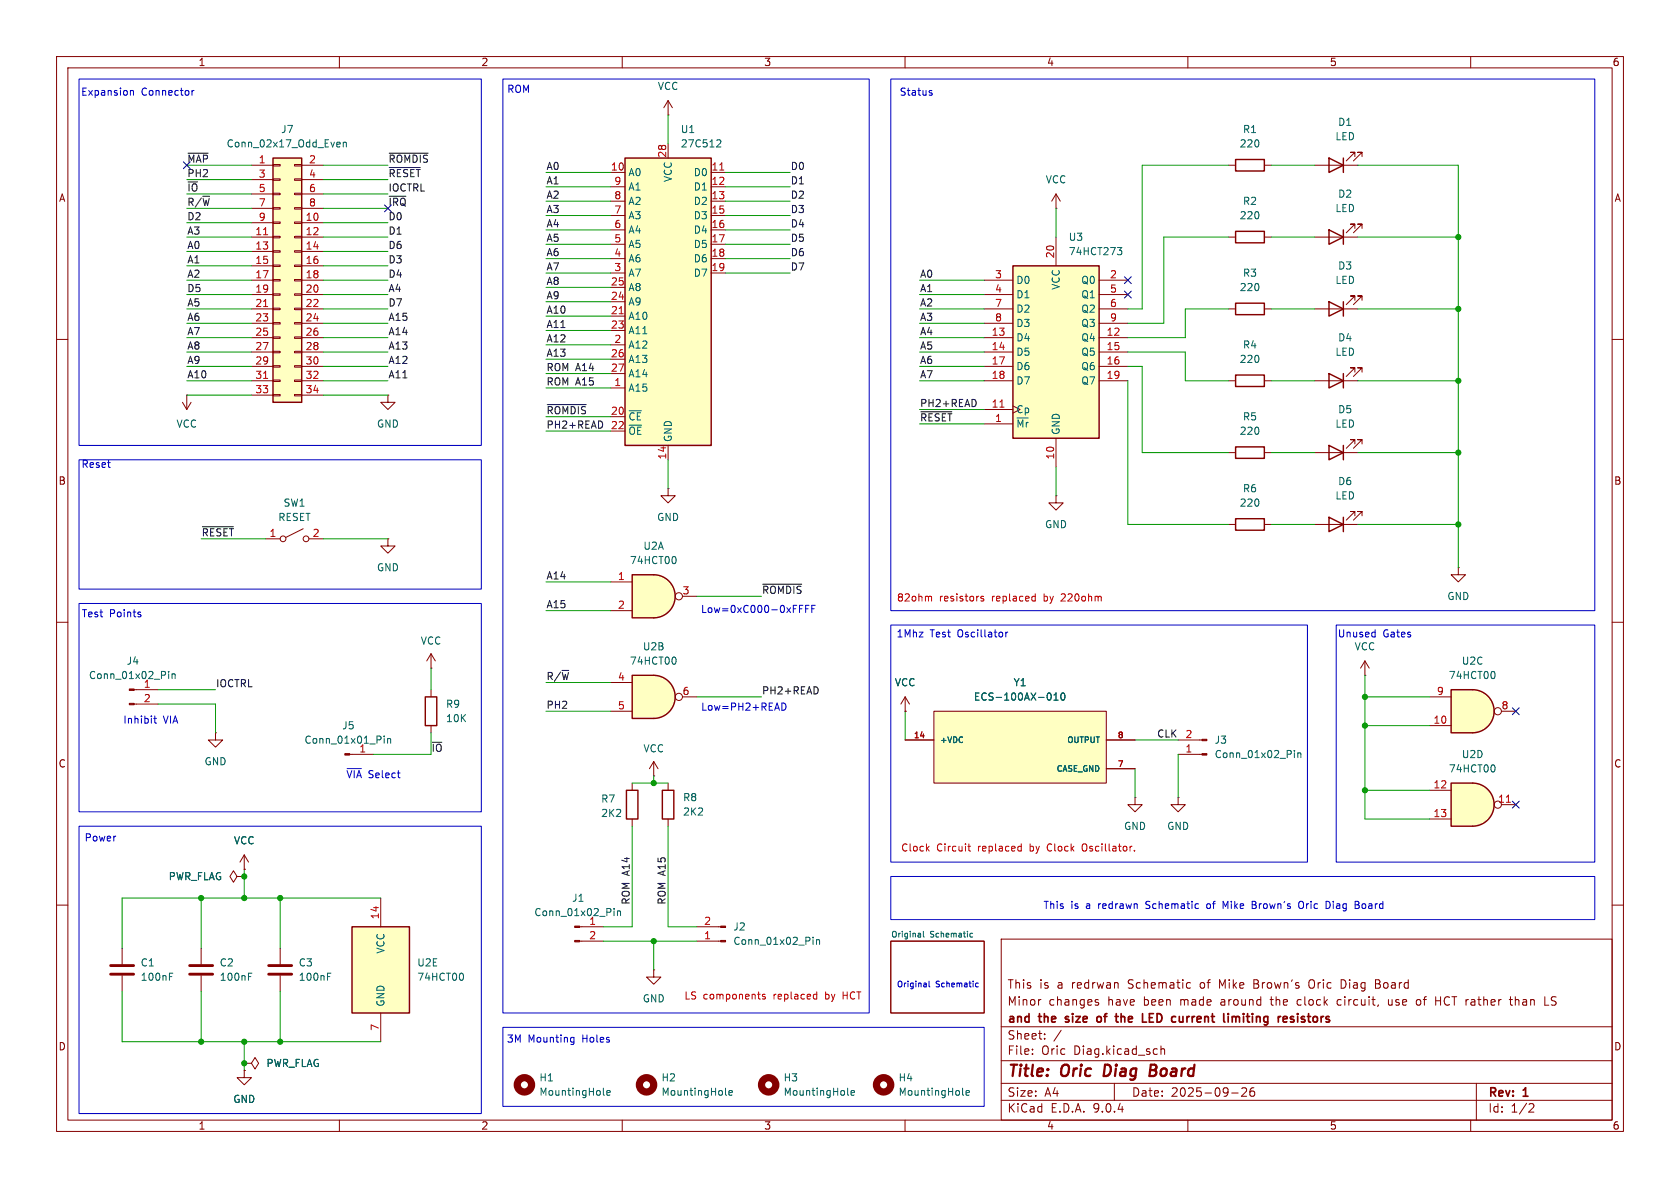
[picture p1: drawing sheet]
<svg xmlns="http://www.w3.org/2000/svg" width="297mm" height="210mm" viewBox="0 0 297 210" stroke-linecap="round" stroke-linejoin="round" font-family="sans-serif">
<g fill="none" stroke="#840000" stroke-width=".18">
<path d="M10 10h277v190h-277zM12 12h273v186h-273zM60 10v2M110 10v2M160 10v2M210 10v2M260 10v2M217.2 41.9h1.2M223.5 41.9h1.3M10 60h2M285 60h2M217.2 92.7h1.2"/>
<path d="M217.2 80h1.2M223.5 92.7h1.3M223.5 80h1.3M10 110h2M76.2 118.1h.1M76.2 115.6l-.8 1.2M76.2 115.6l.8 1.2M76.2 115.6v2.5M241.3 119.4h.1M241.3 116.8l-.8 1.3M241.3 116.8l.8 1.3M241.3 116.8v2.6"/>
<path d="M285 110h2M160 125.7h.1M160 123.2l-.7 1.3M160 123.2l.8 1.3M160 123.2v2.5M200.7 141v1.2h1.2l-1.2 1.3-1.3-1.3h1.3M200.7 141h.1M10 160h2M115.6 171.5v1.2h1.2l-1.2 1.3-1.3-1.3h1.3M115.6 171.5h.1M157.5 166.4h16.5v12.7h-16.5zM177 166h108v32h-108z"/>
<path d="M183.9 176.7h.1M193.8 176.7l.4 .1M193.8 177.2l.4 .1v.2l-.2 .2h-.3M210 173.7l.5 .1M210.5 174.6l-.5 .1M221.7 173.9h.5M222.2 173.2h-.5v1.5h.5M229.4 176.8v.8M231.7 173.2l-.1 .1a.96 .96 0 0 0 .1 1.4M236.7 176.7l-.3 .3v.4l.3 .3M237.7 173.3l-.6-.1v1.5l.6-.1M243.2 173.9h.5"/>
<path d="M243.7 173.9l.2 .1M243.8 173.3l-.6-.1v1.5h.5M243.8 173.8l-.1 .1M245.5 176.7v.8v.1l.4 .1M250.4 177.4l.3 .3 .3-.1M251 176.8l-.3-.1-.3 .3M253.8 176.9h.9M266.8 176.7h.6M267 176.2v1.3l.4 .2M267.9 176.2v1.5M268 176.8h-.1M273.1 177.7h.7"/>
<path d="M274.2 177.6l.3 .1M274.3 176.3v.5M285 160h2M60 198v2M110 198v2M160 198v2M177 194.5h108M177 191.5h108M177 187.5h108M177 181.5h108M182.5 186.3v.1M182.5 185.5v.1"/>
<path d="M184.7 183.6v.1M184.7 182.8v.1M187.6 182.1l-1.3 2M197 191.5v3M205.2 184.9v1.5M205.2 185.5l.3-.1 .3 .1 .1 .9M210 198v2M217.7 193.2h1.2M219.5 192.4l.6-.1 .2 .1 .1 .3-.9 1.1h.9M221.7 192.3a.59 .59 0 0 0-.7 .6v.6l.1 .2 .4 .1 .2-.1 .1-.5-.1-.3h-.5l-.2 .3M260 198v2M261 191.5v6.5"/>
<path d="M270.5 195.1l.5 .1 .2 .3-1 1.1h1"/>
</g>
<path d="M195.4 188.2l-.3 2h.5M203.3 189.2h.7M204 189.2l.3 .1M204.1 188.2h-.6l-.3 2 1-.1M204.2 189.1l-.2 .1" fill="none" stroke="#840000" stroke-width=".4"/>
<g fill="none" stroke="#840000" stroke-width=".3">
<path d="M188.4 179.8v.3M194.6 179.8l-.4-.1-.3 .3v.4l.2 .2 .3 .1 .2-.2M198.2 179.2v1.5M198.6 179.7l-.4 .1M203.2 179.9h.5M203.9 179.2h-.7v1.5h.7M218.1 179.7l.3 .1 .1 .1M218.5 179.9l.2-.2 .4 .1v.9M218.5 179.9v.8M228.7 179.8l-.4-.1-.2 .2 .1 .2 .5 .2v.3h-.6M229.4 179.2v.1M229.4 179.7v1"/>
<path d="M188.3 180.6l.2 .1"/>
</g>
<path d="M162.7 165l.1 .7M162.8 165.6l-.1 .1M162.8 165.2l-.1 .1M163.2 164.6v.9l.2 .2M171.5 165.6h.4M171.9 165l-.4 .1" fill="none" stroke="#006464" stroke-width=".18"/>
<path d="M218.4 40.9h5.1v2h-5.1zM218.4 79h5.1v2h-5.1zM218.4 91.7h5.1v2h-5.1z" fill="none" stroke="#840000" stroke-width=".25"/>
<path d="M260.3 121.9a3.8 3.8 0 0 1 3.8 3.8 3.8 3.8 0 0 1-3.8 3.8z" fill="#ffffc2" stroke="#ffffc2" stroke-width=".18"/>
<path d="M256.5 121.9h3.8v7.6h-3.8z" fill="#ffffc2"/>
<path d="M218.4 28.2h5.1v2h-5.1zM234.9 53.3l2.6 1.3-2.6 1.3zM234.9 40.6l2.6 1.3-2.6 1.3zM237.5 40.6v2.6M237.5 53.3v2.6M218.4 66.3h5.1v2h-5.1zM234.9 66l2.6 1.3-2.6 1.3zM237.5 66v2.6M110.7 139.7h2.1v5.1h-2.1zM117.1 139.7h2v5.1h-2zM256.5 121.9h3.8a3.8 3.8 0 0 1 3.8 3.8 3.8 3.8 0 0 1-3.8 3.8h-3.8z" fill="none" stroke="#840000" stroke-width=".25"/>
<g fill="none" stroke="#840000" stroke-width=".18">
<path d="M217.2 29.2h1.2M223.5 29.2h1.3M232.4 54.6h7.6M232.4 41.9h7.6M239.5 53.1v-.8h-.7h.7l-1.5 1.5M239.5 40.4v-.8h-.7h.7l-1.5 1.5M240.8 53.1v-.8h-.8h.8l-1.5 1.5M240.8 40.4v-.8h-.8h.8l-1.5 1.5M217.2 67.3h1.2M223.5 67.3h1.3M232.4 67.3h7.6M239.5 65.8v-.8h-.7h.7l-1.5 1.5"/>
<path d="M240.8 65.8v-.8h-.8h.8l-1.5 1.5M111.8 138.4v1.3M115.6 137.2h.1M115.6 134.6l-.8 1.3M115.6 134.6l.7 1.3M115.6 134.6v2.6M118.1 138.4v1.3M252.7 123.2h3.8M252.7 128.3h3.8M265.4 125.7h2.6M111.8 144.8v1.3M118.1 144.8v1.3"/>
<circle cx="264.8" cy="125.7" r=".63"/>
</g>
<path d="M264.1 118.8l.2 .4-.2 .7" fill="none" stroke="#006464" stroke-width=".18"/>
<path d="M260.3 138.4a3.8 3.8 0 0 1 3.8 3.8 3.8 3.8 0 0 1-3.8 3.9z" fill="#ffffc2" stroke="#ffffc2" stroke-width=".18"/>
<path d="M256.5 138.4h3.8v7.7h-3.8z" fill="#ffffc2"/>
<path d="M234.9 27.9l2.6 1.3-2.6 1.3zM237.5 27.9v2.6M256.5 138.4h3.8a3.8 3.8 0 0 1 3.8 3.8 3.8 3.8 0 0 1-3.8 3.9h-3.8z" fill="none" stroke="#840000" stroke-width=".25"/>
<g fill="none" stroke="#840000" stroke-width=".18">
<path d="M186.7 36.8h.1M186.7 34.3l-.8 1.3M186.7 34.3l.8 1.3M186.7 34.3v2.5M232.4 29.2h7.6M239.5 27.7v-.8h-.7h.7l-1.5 1.5M240.8 27.7v-.8h-.8h.8l-1.5 1.5M252.7 139.7h3.8M252.7 144.8h3.8M265.4 142.2h2.6M102.5 163.8h4.2M102.5 166.4h4.2"/>
<circle cx="264.8" cy="142.2" r=".63"/>
</g>
<path d="M266.3 141.8h.7" fill="none" stroke="#a90000" stroke-width=".18"/>
<path d="M264.1 135.3l.2 .4-.2 .7M108.6 160.6v.1M108.6 161v.9M109.2 161v.9M109.2 161.1l.1-.1 .3 .1 .1 .8" fill="none" stroke="#006464" stroke-width=".18"/>
<g fill="#840000" stroke="#840000" stroke-width=".18">
<path d="M101.6 163.7h.9v.3h-.9z"/>
<path d="M101.6 166.2h.9v.3h-.9z"/>
</g>
<path d="M179.1 47h15.2v30.5h-15.2z" fill="#ffffc2"/>
<path d="M179.1 47h15.2v30.5h-15.2zM234.9 78.7l2.6 1.3-2.6 1.3zM237.5 78.7v2.6" fill="none" stroke="#840000" stroke-width=".25"/>
<g fill="none" stroke="#840000" stroke-width=".18">
<path d="M174 49.5h5.1M174 52.1h5.1M174 54.6h5.1M174 57.2h5.1M174 59.7h5.1M186.7 41.9v5.1M194.3 49.5h5.1M194.3 52.1h5.1M194.3 54.6h5.1M194.3 57.2h5.1M194.3 59.7h5.1M174 62.2h5.1"/>
<path d="M174 64.8h5.1M174 67.3h5.1M174 72.4h5.1M174 74.9h5.1M186.7 77.5v5.1M194.3 62.2h5.1M194.3 64.8h5.1M194.3 67.3h5.1M239.5 78.5v-.8h-.7h.7l-1.5 1.5M240.8 78.5v-.8h-.8h.8l-1.5 1.5M186.7 87.6v1.3h1.3l-1.3 1.3-1.3-1.3h1.3M186.7 87.6h.1"/>
<path d="M232.4 80h7.6M257.8 100.3v1.3h1.3l-1.3 1.3-1.3-1.3h1.3M257.8 100.3h.1"/>
</g>
<path d="M176.8 72h.7" fill="none" stroke="#a90000" stroke-width=".18"/>
<path d="M197.5 43.8h.8l-.4 .4 .4 .2v.4l-.2 .2h-.4M128.3 193.4l.1 .2M128.9 193.2l.6-.1-.1-.3h-.4l-.1 .2v.6h.5M149.8 193.4l.2 .2M150.5 193.2l.6-.1-.1-.3h-.4l-.1 .2v.6h.5" fill="none" stroke="#006464" stroke-width=".18"/>
<g fill="none" stroke="#840000" stroke-width="1.3">
<circle cx="114.3" cy="191.8" r="1.27"/>
<circle cx="135.9" cy="191.8" r="1.27"/>
</g>
<path d="M115.6 119.4a3.8 3.8 0 0 1 3.8 3.8 3.8 3.8 0 0 1-3.8 3.8z" fill="#ffffc2" stroke="#ffffc2" stroke-width=".18"/>
<path d="M111.8 119.4h3.8v7.6h-3.8z" fill="#ffffc2"/>
<path d="M234.9 91.4l2.6 1.3-2.6 1.3zM237.5 91.4v2.6M111.8 119.4h3.8a3.8 3.8 0 0 1 3.8 3.8 3.8 3.8 0 0 1-3.8 3.8h-3.8z" fill="none" stroke="#840000" stroke-width=".25"/>
<g fill="none" stroke="#840000" stroke-width=".18">
<path d="M232.4 92.7h7.6M239.5 91.2v-.8h-.7h.7l-1.5 1.5M240.8 91.2v-.8h-.8h.8l-1.5 1.5M107.9 120.7h3.9M107.9 125.7h3.9M120.6 123.2h2.6"/>
<circle cx="120" cy="123.2" r=".63"/>
</g>
<path d="M119.3 116.2l.2 .4-.2 .8M106.7 193.4l.2 .2M107.3 193.2l.6-.1-.1-.3h-.3l-.2 .2v.6h.5M170.2 193.4l.2 .2M170.8 193.2l.6-.1-.1-.3h-.3l-.2 .2v.6h.5" fill="none" stroke="#006464" stroke-width=".18"/>
<g fill="none" stroke="#840000" stroke-width="1.3">
<circle cx="92.7" cy="191.8" r="1.27"/>
<circle cx="156.2" cy="191.8" r="1.27"/>
</g>
<path d="M115.6 101.6a3.8 3.8 0 0 1 3.8 3.8 3.8 3.8 0 0 1-3.8 3.8z" fill="#ffffc2" stroke="#ffffc2" stroke-width=".18"/>
<path d="M111.8 101.6h3.8v7.6h-3.8z" fill="#ffffc2"/>
<path d="M111.8 101.6h3.8a3.8 3.8 0 0 1 3.8 3.8 3.8 3.8 0 0 1-3.8 3.8h-3.8z" fill="none" stroke="#840000" stroke-width=".25"/>
<g fill="none" stroke="#840000" stroke-width=".18">
<path d="M107.9 102.9h3.9M107.9 108h3.9M120.6 105.4h2.6M208.3 133.4h4.2M208.3 130.8h4.2M208.3 141v1.2h1.2l-1.2 1.3-1.3-1.3h1.3M208.3 141h.1"/>
<circle cx="120" cy="105.4" r=".63"/>
</g>
<path d="M119.3 98.4l.2 .5-.2 .7M228.8 132.7v.1M228.8 133.1v.8M229.4 133.1v.8M229.4 133.2l.2-.1h.3l.1 .8" fill="none" stroke="#006464" stroke-width=".18"/>
<g fill="#840000" stroke="#840000" stroke-width=".18">
<path d="M212.5 133.2h.9v.3h-.9z"/>
<path d="M212.5 130.7h.9v.2h-.9z"/>
</g>
<path d="M165.1 125.7h30.5v12.7h-30.5z" fill="#ffffc2"/>
<g fill="none" stroke="#840000" stroke-width=".18">
<path d="M217.2 54.6h1.2M223.5 54.6h1.3M32.3 71.1l.7 1.3M33 69.9h.1M33 69.9v2.5M33.8 71.1l-.8 1.3M68.6 69.9v1.2h1.2l-1.2 1.3-1.3-1.3h1.3M68.6 69.9h.1M160 130.8h5.1M165.1 125.7h30.5v12.7h-30.5zM195.6 130.8h5.1M195.6 135.9h5.1"/>
<path d="M123.2 166.4h4.2M123.2 163.8h4.2"/>
</g>
<path d="M185.7 122.6l.1 .4-.1 .7M186.3 123.8h.8M186.3 122.9l.4-.4v1.3M187.7 122.6l.1-.1a.68 .68 0 0 1 .5 .6 .68 .68 0 0 1-.5 .7l-.1-.2-.2-.3zM143.7 165.7v.1M143.7 166.1v.8M144.3 166.1v.8M144.3 166.2l.2-.1 .3 .1 .1 .7" fill="none" stroke="#006464" stroke-width=".18"/>
<g fill="#840000" stroke="#840000" stroke-width=".18">
<path d="M127.4 166.2h.9v.3h-.9z"/>
<path d="M127.4 163.7h.9v.3h-.9z"/>
</g>
<path d="M218.4 53.6h5.1v2h-5.1z" fill="none" stroke="#840000" stroke-width=".25"/>
<path d="M48.3 27.9h5v43.2h-5z" fill="#ffffc2"/>
<path d="M48.3 27.9h5v43.2h-5z" fill="none" stroke="#840000" stroke-width=".25"/>
<g fill="none" stroke="#840000" stroke-width=".18">
<path d="M44.4 29.2h3.9M44.4 31.8h3.9M44.4 34.3h3.9M44.4 36.8h3.9M44.4 39.4h3.9M48.3 29.1h1.2v.2h-1.2zM48.3 31.6h1.2v.3h-1.2zM48.3 34.2h1.2v.2h-1.2zM48.3 36.7h1.2v.3h-1.2zM48.3 39.2h1.2v.3h-1.2zM52.1 29.1h1.2v.2h-1.2zM52.1 31.6h1.2v.3h-1.2z"/>
<path d="M52.1 34.2h1.2v.2h-1.2zM52.1 36.7h1.2v.3h-1.2zM52.1 39.2h1.2v.3h-1.2zM53.3 29.2h3.8M53.3 31.8h3.8M53.3 34.3h3.8M53.3 36.8h3.8M53.3 39.4h3.8M44.4 41.9h3.9M44.4 44.5h3.9M44.4 47h3.9M44.4 49.5h3.9"/>
<path d="M44.4 52.1h3.9M44.4 54.6h3.9M44.4 57.2h3.9M44.4 59.7h3.9M48.3 41.8h1.2v.2h-1.2zM48.3 44.3h1.2v.3h-1.2zM48.3 46.9h1.2v.2h-1.2zM48.3 49.4h1.2v.3h-1.2zM48.3 51.9h1.2v.3h-1.2zM48.3 54.5h1.2v.2h-1.2zM48.3 57h1.2v.3h-1.2zM48.3 59.6h1.2v.2h-1.2z"/>
<path d="M52.1 41.8h1.2v.2h-1.2zM52.1 44.3h1.2v.3h-1.2zM52.1 46.9h1.2v.2h-1.2zM52.1 49.4h1.2v.3h-1.2zM52.1 51.9h1.2v.3h-1.2zM52.1 54.5h1.2v.2h-1.2zM52.1 57h1.2v.3h-1.2zM52.1 59.6h1.2v.2h-1.2zM53.3 41.9h3.8M53.3 44.5h3.8M53.3 47h3.8M53.3 49.5h3.8"/>
<path d="M53.3 52.1h3.8M53.3 54.6h3.8M53.3 57.2h3.8M53.3 59.7h3.8M44.4 62.2h3.9M44.4 64.8h3.9M44.4 67.3h3.9M44.4 69.9h3.9M48.3 62.1h1.2v.3h-1.2zM48.3 64.6h1.2v.3h-1.2zM48.3 67.2h1.2v.2h-1.2zM48.3 69.7h1.2v.3h-1.2z"/>
<path d="M52.1 62.1h1.2v.3h-1.2zM52.1 64.6h1.2v.3h-1.2zM52.1 67.2h1.2v.2h-1.2zM52.1 69.7h1.2v.3h-1.2zM53.3 62.2h3.8M53.3 64.8h3.8M53.3 67.3h3.8M53.3 69.9h3.8M43.2 188h1.2l.7-1.1 .6 1.1-.6 1-.7-1M43.2 188h.1"/>
</g>
<path d="M46.6 41.5h.7M46.6 54.2h.7M46.6 66.9h.7" fill="none" stroke="#a90000" stroke-width=".18"/>
<path d="M59.7 25.1l.4 .1v.2l-.6 .2M60.1 25.9l-.4 .1M60.7 25.3l.2-.2 .3 .1v.8M60.7 25.1v.9" fill="none" stroke="#006464" stroke-width=".18"/>
<path d="M62.2 163.8h10.2v15.3h-10.2z" fill="#ffffc2"/>
<path d="M62.2 163.8h10.2v15.3h-10.2z" fill="none" stroke="#840000" stroke-width=".25"/>
<g fill="none" stroke="#840000" stroke-width=".18">
<path d="M41.9 154.9l-.6-1-.7 1 .7 1.1 .6-1.1h1.3M43.2 154.9h.1M43.2 153.7h.1M43.2 151.1l-.8 1.3M43.2 151.1l.7 1.3M43.2 151.1v2.6M67.3 158.8v5M21.6 167.6v2.8M21.6 172.5v2.8M35.6 167.6v2.8M35.6 172.5v2.8M49.5 167.6v2.8"/>
<path d="M49.5 172.5v2.8M67.3 179.1v5.1M43.2 189.2v1.3h1.2l-1.2 1.3-1.3-1.3h1.3M43.2 189.2h.1"/>
</g>
<path d="M30 172.6h.4M30 172h.6M43.9 172.6h.4M43.9 172h.6M57.9 172.6h.4M57.9 172h.6M81.8 172.1l.1 .4-.1 .7" fill="none" stroke="#006464" stroke-width=".18"/>
<path d="M19.6 170.7h4M19.6 172.2h4M33.5 170.7h4.1M33.5 172.2h4.1M47.5 170.7h4.1M47.5 172.2h4.1" fill="none" stroke="#840000" stroke-width=".51"/>
<path d="M110.5 27.9h15.2v50.8h-15.2z" fill="#ffffc2"/>
<path d="M110.5 27.9h15.2v50.8h-15.2zM75.2 123.2h2v5.1h-2z" fill="none" stroke="#840000" stroke-width=".25"/>
<g fill="none" stroke="#840000" stroke-width=".18">
<path d="M118.1 17.8v2.5M118.1 17.8l-.8 1.3M118.1 17.8l.8 1.3M107.9 30.5h2.6M107.9 33h2.6M107.9 35.6h2.6M107.9 38.1h2.6M118.1 20.3h.1M118.1 25.4v2.5M125.7 30.5h2.6M125.7 33h2.6M125.7 35.6h2.6"/>
<path d="M125.7 38.1h2.6M107.9 40.6h2.6M107.9 43.2h2.6M107.9 45.7h2.6M107.9 48.3h2.6M107.9 50.8h2.6M107.9 53.3h2.6M107.9 55.9h2.6M107.9 58.4h2.6M125.7 40.6h2.6M125.7 43.2h2.6M125.7 45.7h2.6"/>
<path d="M125.7 48.3h2.6M107.9 61h2.6M107.9 63.5h2.6M107.9 66h2.6M107.9 68.6h2.6M107.9 73.7h2.6M107.9 76.2h2.6M118.1 78.7v2.6M47 95.3h2.5M53.6 93.5l-3.1 1.5M54.6 95.3h2.5M68.6 95.3v1.2h1.2l-1.2 1.3-1.3-1.3h1.3"/>
<path d="M68.6 95.3h.1M118.1 86.4v1.2h1.3l-1.3 1.3-1.3-1.3h1.3M118.1 86.4h.1M23.7 121.9h4.2M23.7 124.5h4.2M38.1 129.5v1.3h1.3l-1.3 1.3-1.3-1.3h1.3M38.1 129.5h.1M61.8 133.4h4.2M76.2 121.9v1.3M76.2 128.3v1.2M160 125.7h.1M160 130.8h5.1"/>
<path d="M195.6 130.8h5.1M195.6 135.9h5.1M43.2 154.9h.1M43.2 153.7h.1M43.2 188h.1M43.2 189.2h.1"/>
<circle cx="50" cy="95.3" r=".51"/>
<circle cx="54.1" cy="95.3" r=".51"/>
</g>
<path d="M127.2 30.1h.8M109.5 55.5h.7" fill="none" stroke="#a90000" stroke-width=".18"/>
<g fill="none" stroke="#006464" stroke-width=".18">
<path d="M126.9 24.7l.4 .1 .1 .3-.7 .9h.7M29.8 118.7v.1M29.8 119.1v.9M30.4 119.1v.9M30.4 119.2l.2-.1 .3 .1 .1 .8M67.9 130.1v.1M67.9 130.5v.9M68.5 130.5v.9M68.5 130.7l.2-.2 .3 .1 .1 .8M185.7 122.6l.1 .4-.1 .7M186.3 123.8h.8M186.3 122.9l.4-.4v1.3"/>
<path d="M187.7 122.6l.1-.1a.68 .68 0 0 1 .5 .6 .68 .68 0 0 1-.5 .7l-.1-.2-.2-.3z"/>
</g>
<g fill="#840000" stroke="#840000" stroke-width=".18">
<path d="M61 133.2h.8v.3h-.8z"/>
<path d="M22.9 121.8h.8v.2h-.8z"/>
<path d="M22.9 124.3h.8v.3h-.8z"/>
</g>
<path d="M33.2 27.1h3.6M68.8 27.1h6.9M68.8 34.7h3M68.8 29.6h5.5M96.7 71.5h6.9M106.4 74.6l.1 .4-.1 .5M162.8 72.8h5.5M172.5 70.8l.1 .4-.1 .5M35.8 93.1h5.5M134.8 103.3h6.9M144.5 121.6l.1 .4-.1 .5" fill="none" stroke="#0f0f0f" stroke-width=".18"/>
<g fill="none" stroke="#009600" stroke-width=".18">
<path d="M33 29.2h11.4M33 36.8h11.4M33 39.4h11.4M33 34.3h11.4M33 31.8h11.4M57.1 29.2h11.5M57.1 36.8h11.5M57.1 39.4h11.5M57.1 34.3h11.5M57.1 31.8h11.5M96.5 30.5h11.4M96.5 38.1h11.4"/>
<path d="M96.5 35.6h11.4M96.5 33h11.4M118.1 20.3v5.1M128.3 30.5h11.4M128.3 38.1h11.4M128.3 35.6h11.4M128.3 33h11.4M186.7 36.8v5.1M217.2 29.2h-15.3v25.4h-2.5M224.8 29.2h7.6M240 29.2h17.8v71.1M33 41.9h11.4"/>
<path d="M33 54.6h11.4M33 44.5h11.4M33 52.1h11.4M33 47h11.4M33 59.7h11.4M33 57.2h11.4M33 49.5h11.4M57.1 41.9h11.5M57.1 54.6h11.5M57.1 44.5h11.5M57.1 52.1h11.5M57.1 47h11.5"/>
<path d="M57.1 59.7h11.5M57.1 57.2h11.5M57.1 49.5h11.5M96.5 53.3h11.4M96.5 55.9h11.4M96.5 48.3h11.4M96.5 45.7h11.4M96.5 40.6h11.4M96.5 50.8h11.4M96.5 43.2h11.4M96.5 58.4h11.4M128.3 48.3h11.4"/>
<path d="M128.3 45.7h11.4M128.3 40.6h11.4M128.3 43.2h11.4M162.6 54.6h11.4M162.6 52.1h11.4M162.6 59.7h11.4M162.6 57.2h11.4M162.6 49.5h11.4M217.2 54.6h-7.7v5.1h-10.1M217.2 41.9h-11.5v15.3h-6.3M224.8 41.9h7.6M224.8 54.6h7.6"/>
<path d="M240 41.9h17.8M240 54.6h17.8M33 62.2h11.4M33 67.3h11.4M33 69.9h11.4M33 64.8h11.4M57.1 62.2h11.5M57.1 67.3h11.5M57.1 69.9h11.5M57.1 64.8h11.5M96.5 63.5h11.4M96.5 61h11.4"/>
<path d="M96.5 73.7h11.4M96.5 76.2h11.4M96.5 66h11.4M96.5 68.6h11.4M162.6 62.2h11.4M162.6 72.4h11.4M162.6 67.3h11.4M162.6 74.9h11.4M162.6 64.8h11.4M199.4 62.2h10.1v5.1h7.7M199.4 67.3v25.4h17.8M199.4 64.8h2.5v15.2h15.3"/>
<path d="M224.8 67.3h7.6M240 67.3h17.8M35.6 95.3h11.4M57.1 95.3h11.5M118.1 81.3v5.1M186.7 82.6v5M224.8 92.7h7.6M224.8 80h7.6M240 92.7h17.8M240 80h17.8M76.2 118.1v3.8M96.5 108h11.4"/>
<path d="M96.5 102.9h11.4M123.2 105.4h11.4M241.3 119.4v25.4h11.4M27.9 121.9h10.2M27.9 124.5h10.2v5M76.2 129.5v3.9h-10.2M96.5 120.7h11.4M96.5 125.7h11.4M111.8 138.4h6.3M115.6 137.2v1.2M123.2 123.2h11.4M160 125.7v5.1"/>
<path d="M200.7 135.9v5.1M200.7 130.8h7.6M208.3 133.4v7.6M241.3 123.2h11.4M241.3 128.3h11.4M241.3 139.7h11.4M35.6 158.8v8.8M43.2 153.7v5.1M49.5 158.8v8.8M67.3 158.8h-45.7v8.8M111.8 146.1v17.7h-5.1M118.1 146.1v17.7h5.1"/>
<path d="M21.6 175.3v8.9h45.7M35.6 175.3v8.9M49.5 175.3v8.9M106.7 166.4h16.5M115.6 166.4v5.1M43.2 184.2v5"/>
</g>
<path d="M32.4 28.6l1.2 1.2M33.6 28.6l-1.2 1.2M68 36.2l1.2 1.2M69.2 36.2l-1.2 1.2M198.8 48.9l1.2 1.2M198.8 51.5l1.2 1.2M200 48.9l-1.2 1.2M200 51.5l-1.2 1.2M267.4 125.1l1.2 1.2M268.6 125.1l-1.2 1.2M267.4 141.6l1.2 1.2M268.6 141.6l-1.2 1.2" fill="none" stroke="#000084" stroke-width=".18"/>
<g fill="none" stroke="#f00" stroke-width=".18">
<path d="M164.3 105.4l.4 .2v.6M173.9 105.5l-.3-.1-.2 .2 .1 .2 .4 .1v.3h-.5M182.7 105.4l.3 .1M183 106.2h-.3M183 105v1.2M163.9 150l.4 .4M164.3 149.6l-.5 .5M171.1 149.6h.5M171.3 149.2v1.1l.3 .1M180.2 149.6l.3 .1M180.5 150.4h-.3M180.5 149.2v1.2"/>
<path d="M191.5 149.2a.9 .9 0 0 0 0 1.2M200.6 150.3v.1M135.3 175.8h-.3l-.2 .1v.2l.5 .1v.3h-.5M144 175.8h.4M144.4 176.5l-.4 .1M144.4 175.3v1.3"/>
</g>
<g fill="none" stroke="#0000c2" stroke-width=".18">
<path d="M14 14h71.1v64.7h-71.1zM23.1 16.1l.1-.1 .3 .1 .1 .7M23.1 16v.8M33.9 16v.8M34.3 16l-.4 .2M88.9 14h64.8v165.1h-64.8zM157.5 14h124.4v94h-124.4zM164.4 16.4l.3 .1 .1 .2-.2 .1h-.2M164.4 16l.3 .1M14 81.3h71.1v22.8h-71.1zM14 106.7h71.1v36.8h-71.1zM24.7 108.6l.2 .2-.2 .2"/>
<path d="M24.7 108.2l.2 .1M141.3 107.6h.5M141.3 107h.6M142.4 107.6h.5M143 107h-.6v1.3M143.5 107.6h.4M144.1 107h-.6v1.3M157.5 110.5h73.6v41.9h-73.6zM177.8 111.8v.8M178.2 111.8l-.4 .2M236.2 110.5h45.7v41.9h-45.7zM243 111.8h.1"/>
<path d="M243.1 111.3v1.3M243.1 112.5l-.1 .1M27.2 127h.5M27.4 126.6v1.1l.3 .1M61.4 135.9h2.5M70.2 136.6h.5M70.5 137.4l.2 .1M138.2 124.3a.64 .64 0 0 1 .8 .6 .64 .64 0 0 1-.8 .7zM14 146.1h71.1v50.8h-71.1zM157.5 154.9h124.4v7.7h-124.4zM213.5 159.8l-.2 .2 .2 .5M221.4 159.9h.4"/>
<path d="M221.8 159.9l.2 .1M221.9 159.4l-.5-.1v1.3l.6-.1M221.9 159.9h-.1M230.4 159.5l-.3-.2a.43 .43 0 0 0-.5 .5v.4a.43 .43 0 0 0 .3 .4 .43 .43 0 0 0 .5-.2M234.4 159.3a.64 .64 0 0 1 .8 .7 .64 .64 0 0 1-.8 .6M240 159.3l.2 .3-.2 .3 .2 .2 .1 .3-.2 .2h-.5M163.7 173.8l.1 .7M163.8 174.4l-.1 .1M163.8 174l-.1 .1M164.2 173.4v.9l.2 .2M172.5 174.4h.4M172.9 173.8l-.4 .1"/>
<path d="M216.7 160.2l-.5-.9v1.3M88.9 181.6h85.1v14h-85.1zM101.1 183.4h.4M101.5 183.4v1l-.2 .2h-.3M101.5 184.2h-.4"/>
</g>
<g fill="#009600" stroke="#009600" stroke-width=".18">
<circle cx="241.3" cy="123.2" r=".46"/>
<circle cx="241.3" cy="139.7" r=".46"/>
<circle cx="241.3" cy="128.3" r=".46"/>
<circle cx="257.8" cy="41.9" r=".46"/>
<circle cx="257.8" cy="80" r=".46"/>
<circle cx="257.8" cy="92.7" r=".46"/>
<circle cx="257.8" cy="67.3" r=".46"/>
<circle cx="257.8" cy="54.6" r=".46"/>
<circle cx="115.6" cy="166.4" r=".46"/>
<circle cx="115.6" cy="138.4" r=".46"/>
<circle cx="43.2" cy="154.9" r=".46"/>
<circle cx="35.6" cy="184.2" r=".46"/>
<circle cx="43.2" cy="188" r=".46"/>
<circle cx="43.2" cy="184.2" r=".46"/>
<circle cx="35.6" cy="158.8" r=".46"/>
<circle cx="43.2" cy="158.8" r=".46"/>
<circle cx="49.5" cy="184.2" r=".46"/>
<circle cx="49.5" cy="158.8" r=".46"/>
</g>
<g font-size="2.8" fill="#840000">
<text x="178" y="190.9">Title:</text>
<text x="187.7" y="190.9">Oric</text>
<text x="196" y="190.9">Diag</text>
<text x="204.9" y="190.9">Board</text>
</g>
<g font-size="2.1" fill="#840000">
<text x="178" y="178">Minor</text>
<text x="178" y="175">This</text>
<text x="183.7" y="175">is</text>
<text x="185.4" y="178">changes</text>
<text x="187" y="175">a</text>
<text x="189.6" y="175">redrwan</text>
<text x="195.9" y="178">have</text>
<text x="199.7" y="175">Schematic</text>
<text x="202.3" y="178">been</text>
<text x="208.9" y="178">made</text>
<text x="212.6" y="175">of</text>
<text x="216.1" y="175">Mike</text>
<text x="216.2" y="178">around</text>
<text x="222.3" y="175">Brown's</text>
<text x="225.2" y="178">the</text>
<text x="230" y="178">clock</text>
<text x="232.3" y="175">Oric</text>
<text x="237.3" y="178">circuit,</text>
<text x="238.1" y="175">Diag</text>
<text x="244.3" y="175">Board</text>
<text x="246.4" y="178">use</text>
<text x="251.6" y="178">of</text>
<text x="255.1" y="178">HCT rather</text>
<text x="268.6" y="178">than</text>
<text x="274.8" y="178">LS</text>
<text x="178" y="184">Sheet:</text>
<text x="178" y="181.2">and</text>
<text x="183.8" y="181.2">the</text>
<text x="189.1" y="181.2">size</text>
<text x="195.2" y="181.2">of</text>
<text x="199.2" y="181.2">the</text>
<text x="204.4" y="181.2">LED</text>
<text x="210.2" y="181.2">current</text>
<text x="220" y="181.2">limiting</text>
<text x="230.2" y="181.2">resistors</text>
<text x="178" y="186.7">File:</text>
<text x="184.1" y="186.7">Oric</text>
<text x="189.9" y="186.7">Diag.kicad_sch</text>
<text x="178" y="196.9">KiCad</text>
<text x="178" y="194.1">Size:</text>
<text x="184.7" y="194.1">A4</text>
<text x="185.7" y="196.9">E.D.A.</text>
<text x="193.3" y="196.9">9.0.4</text>
<text x="200" y="194.1">Date:</text>
<text x="207" y="194.1">2025-09-26</text>
<text x="263" y="194.3">Rev:</text>
<text x="263" y="196.9">Id:</text>
<text x="267.1" y="196.9">1/2</text>
<text x="269.4" y="194.3">1</text>
</g>
<g font-size="1.8" fill="#840000">
<text x="35" y="11.9">1</text>
<text x="85" y="11.9">2</text>
<text x="135" y="11.9">3</text>
<text x="185" y="11.9">4</text>
<text x="235" y="11.9">5</text>
<text x="285" y="11.9">6</text>
<text x="10.3" y="35.9">A</text>
<text x="285.3" y="35.9">A</text>
<text x="10.3" y="85.9">B</text>
<text x="285.3" y="85.9">B</text>
<text x="10.3" y="135.9">C</text>
<text x="285.3" y="135.9">C</text>
<text x="10.3" y="185.9">D</text>
<text x="285.3" y="185.9">D</text>
<text x="35" y="199.9">1</text>
<text x="85" y="199.9">2</text>
<text x="135" y="199.9">3</text>
<text x="185" y="199.9">4</text>
<text x="235" y="199.9">5</text>
<text x="285" y="199.9">6</text>
</g>
<g font-size="1.8" fill="#0000c2">
<text x="14.2" y="17.1">Expansion</text>
<text x="25" y="17.1">Connector</text>
<text x="89.6" y="16.6">ROM</text>
<text x="159" y="17.1">Status</text>
<text x="14.3" y="82.9">Reset</text>
<text x="14.4" y="109.3">Test</text>
<text x="19.3" y="109.3">Points</text>
<text x="123.8" y="108.6">Low=0xC000-0xFFFF</text>
<text x="158.4" y="112.9">1Mhz</text>
<text x="164.4" y="112.9">Test</text>
<text x="169.4" y="112.9">Oscillator</text>
<text x="236.4" y="112.9">Unused</text>
<text x="244.5" y="112.9">Gates</text>
<text x="123.9" y="125.8">Low=PH2+READ</text>
<text x="21.7" y="128.1">Inhibit</text>
<text x="28.9" y="128.1">VIA</text>
<text x="61.1" y="137.8">~{VIA}</text>
<text x="65.1" y="137.8">Select</text>
<text x="14.9" y="148.9">Power</text>
<text x="184.4" y="160.9">This</text>
<text x="189.3" y="160.9">is</text>
<text x="192.1" y="160.9">a</text>
<text x="194.4" y="160.9">redrawn</text>
<text x="203" y="160.9">Schematic</text>
<text x="214" y="160.9">of</text>
<text x="217" y="160.9">Mike</text>
<text x="222.4" y="160.9">Brown's</text>
<text x="230.9" y="160.9">Oric</text>
<text x="235.9" y="160.9">Diag</text>
<text x="241.2" y="160.9">Board</text>
<text x="89.5" y="184.5">3M</text>
<text x="93.3" y="184.5">Mounting</text>
<text x="103" y="184.5">Holes</text>
</g>
<g font-size="1.8" fill="#006464">
<text x="116.2" y="16.1">VCC</text>
<text x="49.6" y="23.7">J7</text>
<text x="120.3" y="23.7">U1</text>
<text x="219.6" y="23.7">R1</text>
<text x="236.5" y="22.5">D1</text>
<text x="40" y="26.3">Conn_02x17_Odd_Even</text>
<text x="120.3" y="26.3">27C512</text>
<text x="219.1" y="26.3">220</text>
<text x="236" y="25">LED</text>
<text x="111" y="31.3">A0</text>
<text x="111" y="33.9">A1</text>
<text x="119" y="32.3" transform="rotate(-90 119 32.3)">VCC</text>
<text x="122.5" y="31.3">D0</text>
<text x="122.5" y="33.9">D1</text>
<text x="184.8" y="32.6">VCC</text>
<text x="236.5" y="35.2">D2</text>
<text x="111" y="36.4">A2</text>
<text x="111" y="39">A3</text>
<text x="111" y="41.5">A4</text>
<text x="122.5" y="36.4">D2</text>
<text x="122.5" y="39">D3</text>
<text x="122.5" y="41.5">D4</text>
<text x="219.1" y="39">220</text>
<text x="219.6" y="36.4">R2</text>
<text x="236" y="37.7">LED</text>
<text x="111" y="44">A5</text>
<text x="111" y="46.6">A6</text>
<text x="122.5" y="44">D5</text>
<text x="122.5" y="46.6">D6</text>
<text x="188.8" y="42.8">U3</text>
<text x="188.8" y="45.3">74HCT273</text>
<text x="236.5" y="47.9">D3</text>
<text x="111" y="49.1">A7</text>
<text x="111" y="51.7">A8</text>
<text x="122.5" y="49.1">D7</text>
<text x="179.6" y="50.4">D0</text>
<text x="179.6" y="52.9">D1</text>
<text x="187.6" y="51.3" transform="rotate(-90 187.6 51.3)">VCC</text>
<text x="191.1" y="50.4">Q0</text>
<text x="191.1" y="52.9">Q1</text>
<text x="219.1" y="51.7">220</text>
<text x="219.6" y="49.1">R3</text>
<text x="236" y="50.4">LED</text>
<text x="111" y="54.2">A9</text>
<text x="111" y="56.7">A10</text>
<text x="111" y="59.3">A11</text>
<text x="179.6" y="55.5">D2</text>
<text x="179.6" y="58">D3</text>
<text x="191.1" y="55.5">Q2</text>
<text x="191.1" y="58">Q3</text>
<text x="111" y="61.8">A12</text>
<text x="111" y="64.4">A13</text>
<text x="179.6" y="60.6">D4</text>
<text x="179.6" y="63.1">D5</text>
<text x="179.6" y="65.6">D6</text>
<text x="191.1" y="60.6">Q4</text>
<text x="191.1" y="63.1">Q5</text>
<text x="191.1" y="65.6">Q6</text>
<text x="219.1" y="64.4">220</text>
<text x="219.6" y="61.8">R4</text>
<text x="236" y="63.1">LED</text>
<text x="236.5" y="60.6">D4</text>
<text x="111" y="66.9">A14</text>
<text x="111" y="69.4">A15</text>
<text x="179.6" y="68.2">D7</text>
<text x="191.1" y="68.2">Q7</text>
<text x="31.1" y="75.8">VCC</text>
<text x="66.5" y="75.8">GND</text>
<text x="111" y="74.5">~{CE}</text>
<text x="111" y="77.1">~{OE}</text>
<text x="179.6" y="73.3">Cp</text>
<text x="179.6" y="75.8">~{Mr}</text>
<text x="187.6" y="77" transform="rotate(-90 187.6 77)">GND</text>
<text x="219.1" y="77.1">220</text>
<text x="219.6" y="74.5">R5</text>
<text x="236" y="75.8">LED</text>
<text x="236.5" y="73.3">D5</text>
<text x="119" y="78.2" transform="rotate(-90 119 78.2)">GND</text>
<text x="50" y="89.8">SW1</text>
<text x="219.1" y="89.8">220</text>
<text x="219.6" y="87.2">R6</text>
<text x="236" y="88.5">LED</text>
<text x="236.5" y="86">D6</text>
<text x="49.1" y="92.3">RESET</text>
<text x="116.1" y="92.3">GND</text>
<text x="184.7" y="93.6">GND</text>
<text x="66.5" y="101.2">GND</text>
<text x="111.3" y="99.9">74HCT00</text>
<text x="113.6" y="97.4">U2A</text>
<text x="255.8" y="106.3">GND</text>
<text x="22.3" y="117.7">J4</text>
<text x="74.3" y="114.1">VCC</text>
<text x="111.3" y="117.7">74HCT00</text>
<text x="113.6" y="115.2">U2B</text>
<text x="239.4" y="115.2">VCC</text>
<text x="258.3" y="117.7">U2C</text>
<text x="15.6" y="120.2">Conn_01x02_Pin</text>
<text x="25.3" y="121.7">1</text>
<text x="78.7" y="125.3">R9</text>
<text x="158.1" y="121.5">VCC</text>
<text x="172.1" y="124.1">ECS-100AX-010</text>
<text x="179.1" y="121.5">Y1</text>
<text x="256" y="120.2">74HCT00</text>
<text x="53.7" y="131.7">Conn_01x01_Pin</text>
<text x="60.4" y="129.1">J5</text>
<text x="78.7" y="127.9">10K</text>
<text x="214.6" y="131.7">J3</text>
<text x="36.1" y="135.5">GND</text>
<text x="63.4" y="133.1">1</text>
<text x="113.7" y="133.2">VCC</text>
<text x="214.6" y="134.2">Conn_01x02_Pin</text>
<text x="256" y="136.8">74HCT00</text>
<text x="258.3" y="134.2">U2D</text>
<text x="106.2" y="142.1">R7</text>
<text x="120.7" y="141.8">R8</text>
<text x="41.3" y="149.5">VCC</text>
<text x="106.2" y="144.6">2K2</text>
<text x="120.7" y="144.4">2K2</text>
<text x="198.6" y="146.9">GND</text>
<text x="206.2" y="146.9">GND</text>
<text x="29.7" y="155.8">PWR_FLAG</text>
<text x="101" y="159.6">J1</text>
<text x="94.4" y="162.2">Conn_01x02_Pin</text>
<text x="104.1" y="163.6">1</text>
<text x="129.5" y="164.7">J2</text>
<text x="129.5" y="167.2">Conn_01x02_Pin</text>
<text x="24.8" y="171">C1</text>
<text x="24.8" y="173.6">100nF</text>
<text x="38.7" y="171">C2</text>
<text x="38.7" y="173.6">100nF</text>
<text x="52.7" y="171">C3</text>
<text x="52.7" y="173.6">100nF</text>
<text x="68.2" y="168.7" transform="rotate(-90 68.2 168.7)">VCC</text>
<text x="73.7" y="173.6">74HCT00</text>
<text x="73.7" y="171">U2E</text>
<text x="68.2" y="178.1" transform="rotate(-90 68.2 178.1)">GND</text>
<text x="113.5" y="177.4">GND</text>
<text x="47" y="188.8">PWR_FLAG</text>
<text x="95.3" y="191.4">H1</text>
<text x="116.8" y="191.4">H2</text>
<text x="138.4" y="191.4">H3</text>
<text x="158.8" y="191.4">H4</text>
<text x="41.1" y="195.2">GND</text>
<text x="95.3" y="193.9">MountingHole</text>
<text x="116.8" y="193.9">MountingHole</text>
<text x="138.4" y="193.9">MountingHole</text>
<text x="158.8" y="193.9">MountingHole</text>
</g>
<g font-size="1.8" fill="#0f0f0f">
<text x="33" y="28.9">~{MAP}</text>
<text x="68.6" y="28.9">~{ROMDIS}</text>
<text x="33" y="31.4">PH2</text>
<text x="33" y="33.9">~{IO}</text>
<text x="68.6" y="31.4">~{RESET}</text>
<text x="68.6" y="33.9">IOCTRL</text>
<text x="96.5" y="35.2">A2</text>
<text x="96.5" y="30.1">A0</text>
<text x="96.5" y="32.7">A1</text>
<text x="139.7" y="35.2">D2</text>
<text x="139.7" y="30.1">D0</text>
<text x="139.7" y="32.7">D1</text>
<text x="33" y="36.5">R/~{W}</text>
<text x="33" y="39">D2</text>
<text x="33" y="41.6">A3</text>
<text x="68.6" y="36.5">~{IRQ}</text>
<text x="68.6" y="41.6">D1</text>
<text x="68.6" y="39">D0</text>
<text x="96.5" y="40.3">A4</text>
<text x="96.5" y="37.8">A3</text>
<text x="139.7" y="40.3">D4</text>
<text x="139.7" y="37.8">D3</text>
<text x="33" y="46.6">A1</text>
<text x="33" y="44.1">A0</text>
<text x="68.6" y="46.6">D3</text>
<text x="68.6" y="44.1">D6</text>
<text x="96.5" y="42.8">A5</text>
<text x="96.5" y="47.9">A7</text>
<text x="96.5" y="45.4">A6</text>
<text x="139.7" y="45.4">D6</text>
<text x="139.7" y="42.8">D5</text>
<text x="139.7" y="47.9">D7</text>
<text x="33" y="51.7">D5</text>
<text x="33" y="49.2">A2</text>
<text x="68.6" y="51.7">A4</text>
<text x="68.6" y="49.2">D4</text>
<text x="96.5" y="53">A9</text>
<text x="96.5" y="50.5">A8</text>
<text x="162.6" y="49.2">A0</text>
<text x="162.6" y="51.7">A1</text>
<text x="33" y="56.8">A6</text>
<text x="33" y="54.3">A5</text>
<text x="33" y="59.3">A7</text>
<text x="68.6" y="59.3">A14</text>
<text x="68.6" y="54.3">D7</text>
<text x="68.6" y="56.8">A15</text>
<text x="96.5" y="58.1">A11</text>
<text x="96.5" y="55.5">A10</text>
<text x="162.6" y="54.3">A2</text>
<text x="162.6" y="56.8">A3</text>
<text x="162.6" y="59.3">A4</text>
<text x="33" y="61.9">A8</text>
<text x="33" y="64.4">A9</text>
<text x="68.6" y="61.9">A13</text>
<text x="68.6" y="64.4">A12</text>
<text x="96.5" y="63.2">A13</text>
<text x="96.5" y="60.6">A12</text>
<text x="96.5" y="65.7">ROM A14</text>
<text x="162.6" y="64.4">A6</text>
<text x="162.6" y="61.9">A5</text>
<text x="33" y="67">A10</text>
<text x="68.6" y="67">A11</text>
<text x="96.5" y="68.2">ROM A15</text>
<text x="162.6" y="67">A7</text>
<text x="96.5" y="75.9">PH2+READ</text>
<text x="96.5" y="73.3">~{ROMDIS}</text>
<text x="162.6" y="74.6">~{RESET}</text>
<text x="162.6" y="72">PH2+READ</text>
<text x="35.6" y="94.9">~{RESET}</text>
<text x="96.5" y="102.5">A14</text>
<text x="96.5" y="107.6">A15</text>
<text x="134.6" y="105.1">~{ROMDIS}</text>
<text x="38.1" y="121.6">IOCTRL</text>
<text x="96.5" y="125.4">PH2</text>
<text x="96.5" y="120.3">R/~{W}</text>
<text x="134.6" y="122.8">PH2+READ</text>
<text x="204.5" y="130.5">CLK</text>
<text x="76.2" y="133">~{IO}</text>
<text x="111.4" y="160" transform="rotate(-90 111.4 160)">ROM A14</text>
<text x="117.8" y="160" transform="rotate(-90 117.8 160)">ROM A15</text>
</g>
<g font-size="1.8" fill="#a90000">
<text x="45.6" y="29">1</text>
<text x="54.5" y="29">2</text>
<text x="117.9" y="28" transform="rotate(-90 117.9 28)">28</text>
<text x="45.6" y="31.5">3</text>
<text x="45.6" y="34">5</text>
<text x="54.5" y="31.5">4</text>
<text x="54.5" y="34">6</text>
<text x="107.9" y="30.2">10</text>
<text x="108.5" y="32.8">9</text>
<text x="108.5" y="35.3">8</text>
<text x="125.7" y="30.2">11</text>
<text x="125.7" y="32.8">12</text>
<text x="125.7" y="35.3">13</text>
<text x="45" y="41.7">11</text>
<text x="45.6" y="36.6">7</text>
<text x="45.6" y="39.1">9</text>
<text x="53.9" y="39.1">10</text>
<text x="53.9" y="41.7">12</text>
<text x="54.5" y="36.6">8</text>
<text x="108.5" y="37.8">7</text>
<text x="108.5" y="40.4">6</text>
<text x="125.7" y="37.8">15</text>
<text x="125.7" y="40.4">16</text>
<text x="45" y="44.2">13</text>
<text x="45" y="46.7">15</text>
<text x="53.9" y="44.2">14</text>
<text x="53.9" y="46.7">16</text>
<text x="108.5" y="42.9">5</text>
<text x="108.5" y="45.5">4</text>
<text x="125.7" y="42.9">17</text>
<text x="125.7" y="45.5">18</text>
<text x="186.4" y="45.8" transform="rotate(-90 186.4 45.8)">20</text>
<text x="45" y="49.3">17</text>
<text x="45" y="51.8">19</text>
<text x="53.9" y="49.3">18</text>
<text x="53.9" y="51.8">20</text>
<text x="107.9" y="50.5">25</text>
<text x="107.9" y="53.1">24</text>
<text x="108.5" y="48">3</text>
<text x="125.7" y="48">19</text>
<text x="175.8" y="49.3">3</text>
<text x="175.8" y="51.8">4</text>
<text x="196.1" y="49.3">2</text>
<text x="196.1" y="51.8">5</text>
<text x="45" y="54.4">21</text>
<text x="45" y="56.9">23</text>
<text x="45" y="59.4">25</text>
<text x="53.9" y="54.4">22</text>
<text x="53.9" y="56.9">24</text>
<text x="53.9" y="59.4">26</text>
<text x="107.9" y="55.6">21</text>
<text x="107.9" y="58.2">23</text>
<text x="175.2" y="59.4">13</text>
<text x="175.8" y="54.4">7</text>
<text x="175.8" y="56.9">8</text>
<text x="195.5" y="59.4">12</text>
<text x="196.1" y="54.4">6</text>
<text x="196.1" y="56.9">9</text>
<text x="45" y="62">27</text>
<text x="45" y="64.5">29</text>
<text x="53.9" y="62">28</text>
<text x="53.9" y="64.5">30</text>
<text x="107.9" y="63.2">26</text>
<text x="107.9" y="65.8">27</text>
<text x="108.5" y="60.7">2</text>
<text x="175.2" y="62">14</text>
<text x="175.2" y="64.5">17</text>
<text x="195.5" y="62">15</text>
<text x="195.5" y="64.5">16</text>
<text x="45" y="67.1">31</text>
<text x="45" y="69.6">33</text>
<text x="53.9" y="67.1">32</text>
<text x="53.9" y="69.6">34</text>
<text x="108.5" y="68.3">1</text>
<text x="175.2" y="67.1">18</text>
<text x="195.5" y="67.1">19</text>
<text x="107.9" y="73.4">20</text>
<text x="107.9" y="75.9">22</text>
<text x="175.2" y="72.1">11</text>
<text x="175.8" y="74.7">1</text>
<text x="117.9" y="81.3" transform="rotate(-90 117.9 81.3)">14</text>
<text x="186.4" y="81.3" transform="rotate(-90 186.4 81.3)">10</text>
<text x="47.6" y="95">1</text>
<text x="55.2" y="95">2</text>
<text x="109.1" y="102.6">1</text>
<text x="109.1" y="107.7">2</text>
<text x="120.6" y="105.2">3</text>
<text x="25.3" y="124.2">2</text>
<text x="109.1" y="120.4">4</text>
<text x="109.1" y="125.5">5</text>
<text x="120.6" y="122.9">6</text>
<text x="253.9" y="122.9">9</text>
<text x="265.4" y="125.5">8</text>
<text x="209.5" y="130.6">2</text>
<text x="253.3" y="128">10</text>
<text x="209.5" y="133.1">1</text>
<text x="253.3" y="139.4">12</text>
<text x="264.8" y="142">11</text>
<text x="253.3" y="144.5">13</text>
<text x="67.1" y="162.6" transform="rotate(-90 67.1 162.6)">14</text>
<text x="104.1" y="166.1">2</text>
<text x="124.4" y="166.1">1</text>
<text x="124.4" y="163.6">2</text>
<text x="67.1" y="182.3" transform="rotate(-90 67.1 182.3)">7</text>
</g>
<g font-size="1.8" fill="#f00">
<text x="158.5" y="106.5">82ohm</text>
<text x="166.1" y="106.5">resistors</text>
<text x="175.5" y="106.5">replaced</text>
<text x="184.8" y="106.5">by</text>
<text x="188.1" y="106.5">220ohm</text>
<text x="159.2" y="150.7">Clock</text>
<text x="165.6" y="150.7">Circuit</text>
<text x="173" y="150.7">replaced</text>
<text x="182.3" y="150.7">by</text>
<text x="185.6" y="150.7">Clock</text>
<text x="192" y="150.7">Oscillator.</text>
<text x="120.9" y="176.9">LS</text>
<text x="124.3" y="176.9">components</text>
<text x="136.8" y="176.9">replaced</text>
<text x="146.2" y="176.9">by</text>
<text x="149.5" y="176.9">HCT</text>
</g>
<g font-size="1.4" fill="#a90000">
<text x="161.5" y="130.6">14</text>
<text x="197.5" y="130.6">8</text>
<text x="197.5" y="135.6">7</text>
</g>
<g font-size="1.4" fill="#006464">
<text x="166.1" y="131.5">+VDC</text>
<text x="188.6" y="131.5">OUTPUT</text>
<text x="186.7" y="136.6">CASE_GND</text>
<text x="157.5" y="165.8">Original</text>
<text x="164.5" y="165.8">Schematic</text>
</g>
<g font-size="1.4" fill="#0000c2">
<text x="158.5" y="174.7">Original</text>
<text x="165.4" y="174.7">Schematic</text>
</g>
</svg>
